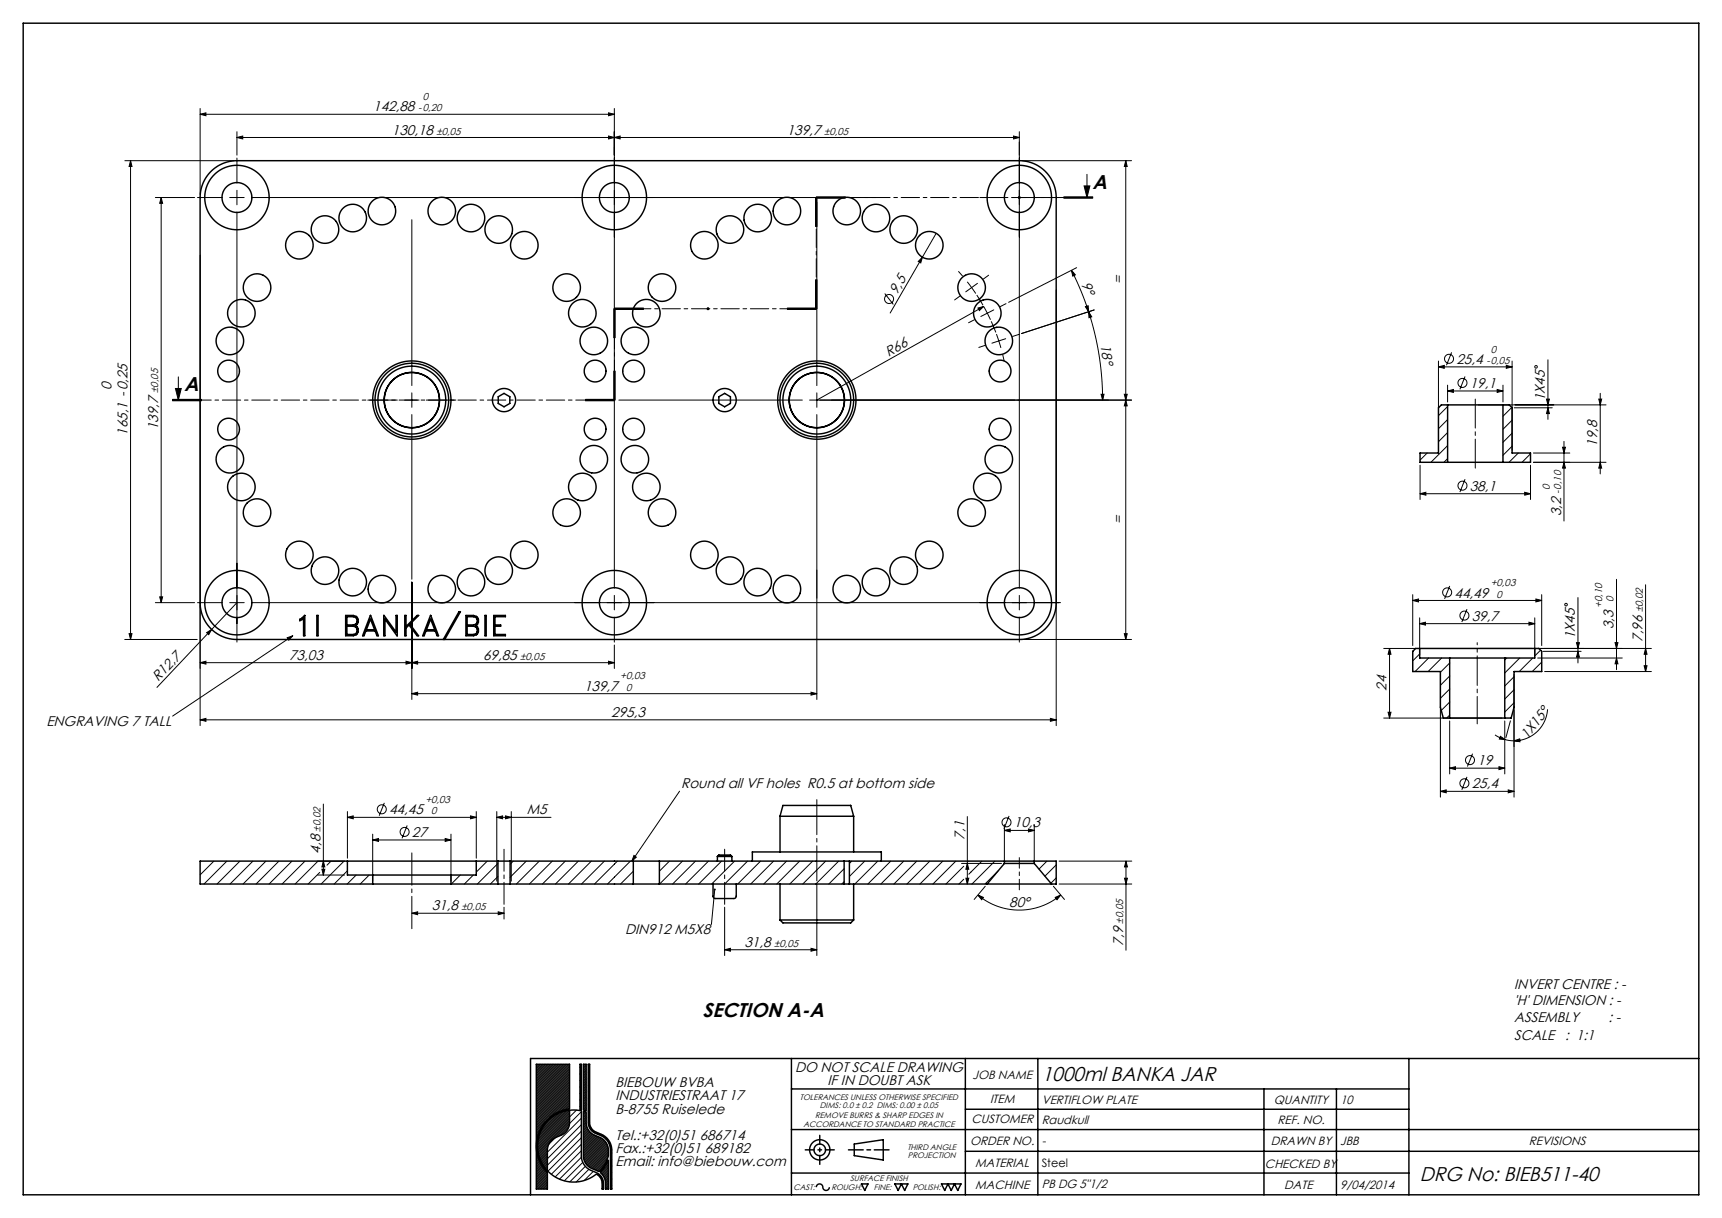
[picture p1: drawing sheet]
<svg xmlns="http://www.w3.org/2000/svg" width="594mm" height="420mm" viewBox="0 0 594 420" stroke-linecap="round" stroke-linejoin="round" font-family="sans-serif">
<g fill="none" stroke="#000" stroke-width=".34">
<path d="M69 39.4l2-.5v1zM69 37.4v29.7M69 39.4h142.9M209.9 38.9l2 .5-2 .5zM211.9 37.4v165.4M43.1 55.4h37.7M45 55.4v165.1M45 55.4l.5 2h-1zM81.7 47.4l2-.5v1zM81.7 45.4v8.1M81.7 54.5v8.6M81.7 47.4h269.9"/>
<path d="M209.9 46.9l2 .5-2 .5zM211.9 47.4l2-.5v1zM349.6 46.9l2 .5-2 .5zM351.6 45.4v157.4M352.6 55.4h37.7M388.3 55.4l.5 2h-1zM388.3 55.4v165.1M53.6 68.1h13.5M55.6 68.1v139.7M55.6 68.1l.5 2h-1zM68.1 68.1h8.6M79.2 68.1h5"/>
<path d="M81.7 65.6v5M81.7 73.1v148.3M86.7 68.1h215.4M142.1 75.8v57.2M281.3 68.1v10M281.6 68.1v10M281.6 68.4h10M281.6 67.9h10M281.8 69.7v63.3M281.8 68.1v10M338 68.1h8.6M349.1 68.1h5"/>
<path d="M351.3 67.8l.7 .7M352 67.8l-.7 .7M356.6 68.1h8.6M367 68.1h10M367 68.4h10M367 67.9h10M374 64.1h2l-1 4zM375 60.1v8M69 88v162.2M281.3 96.5v10M281.6 96.5v10h-10M281.8 96.5v10"/>
<path d="M318.2 88.7l-.6 2-.9-.5zM322.9 80.5l-15.8 27.4M330.6 93.5l1.5 1.7M333.7 97.2l2.9 4M337.2 97.7l-4.1 2.9M341 94.9l-1.8 1.3M364.3 99.9v150.3M369.6 93.2l1.3 1.6-.9 .4zM369.6 93.2l3.5 7.7 2.4 6.6M371.4 92.3l-23.5 12M211.7 106.5v10M212 106.7h10"/>
<path d="M212 106.2h10M212.2 106.5v10M222 106.5h-10v10M243.7 106.5h1M243.9 106.1l.7 .7M244.2 106v1M244.6 106.1l-.7 .7M271.6 106.7h10M271.6 106.2h10M305.2 101.2l3 3.8M331.1 102.1l-1.8 1.3M336.1 110.3l-2 1"/>
<path d="M336.9 101.7l1.2 1.9M337.3 106.2l2-.5-1.5 1.4zM337.9 103.3l1.2 2M339.3 105.7l-57.5 32.3M339.4 105.8l2.3 4.4M339.8 119.1l-2.2 .7M341.9 110.8l.9 2.1M342.7 112.5l.8 2.1M342.8 106.9l-4.5 2.2M343.7 115.2l1.6 4.8M346.9 116.8l-4.7 1.5M347 104.7l-2 1"/>
<path d="M351.4 115.3l-2.1 .7M374.4 105.8l1-.4 .1 2.1zM375.5 107.5l1.1 1.8-1 .3zM375.5 107.5a98.6 98.6 0 0 1 4.8 30.5M377.4 106.9l-25 8.1M59.5 138h10M59.5 138.2h10M59.5 137.7h10M60.5 134h2l-1 4zM61.5 130v8M126.9 138h10.2M139.6 138h5"/>
<path d="M142.1 135.5v5M147.1 138h10.2M202 137.7h10zM202 138.2h10M211.7 128v10M212 128v10h-10M212.2 128v10M213.5 138h63.3M279.3 138h111M281.8 135.5v5M345.9 122.4l.5 2.2M379.8 136h1l-.5 2z"/>
<path d="M387.8 136h1l-.5 2zM388.3 138l.5 2h-1zM496.2 126.5l2-.5v1zM496.2 124.5v30.7M496.2 126.5h25.4M499.3 134.8l2-.5v1zM499.3 132.8v5.8M499.3 134.8h19.1M500.7 121.5l-1.8 4.4M505.4 129.8l-1.8 4.5M509.9 139.6h44.1M516.4 134.3l2 .5-2 .5z"/>
<path d="M518.4 132.8v5.8M519.6 126l2 .5-2 .5zM521.6 124.5v30.7M533.5 137.6h1l-.5 2zM534 124.1v20.5M551.5 137.6h1l-.5 2zM552 135.6v27.8M142.1 143v56.7M281.8 143v98.2M492.3 156.2l-2.5 2.5M499.3 140.2l-3.1 3.1M499.3 144.7l-3.1 3.1"/>
<path d="M499.3 149.2l-3.1 3.1M499.3 153.7l-5.7 5.7M499.3 158.1l-1.2 1.3M521.5 140.5l-3.1 3M521.6 144.9l-3.2 3.1M521.6 149.4l-3.2 3.1M521.6 153.9l-3.2 3.1M522.3 140.6h13.2M523.7 156.2l-3.2 3.2M527.9 156.5l-2.9 2.9M528.9 156.2h12.6M534 140.6l.5 2h-1z"/>
<path d="M539 154.2h1l-.5 2zM539.5 152.2v27.5M539.5 159.4l.5 2h-1zM552 159.4l.5 2h-1zM554 159.4h-25.1M489.8 170.3l2-.5v1zM489.8 160.4v11.9M489.8 170.3h38.1M505.4 165.2l-1.8 4.5M525.9 169.8l2 .5-2 .5zM527.9 160.4v11.9M557.6 199.8v31.1"/>
<path d="M44.5 218.5h1l-.5 2zM53.6 207.8h13.5M55.1 205.8h1l-.5 2zM68.1 207.8h8.6M71.3 218.2l1.7-1.2-1 1.8zM79.2 207.8h5M81.7 207.8l-27.6 29.2M86.7 207.8h279.1M99.1 219.9l1.9-.7-1.4 1.5zM101 219.2l-41.4 27.7M142.1 200.7v40.5M211.9 205.3v5"/>
<path d="M211.9 212.8v8.6M351.6 205.3v5M351.6 212.8v8.6M387.8 218.5h1l-.5 2zM487.3 207.1l2-.5v1zM487.3 205.1v17.5M487.3 207.1h44.5M489.7 215.1l2-.5v1zM489.7 213.1v12.8M489.7 215.1h39.7M500.1 202.1l-1.8 4.4M506 210.1l-1.7 4.4"/>
<path d="M527.4 214.6l2 .5-2 .5zM529.4 213.1v12.8M529.8 206.6l2 .5-2 .5zM531.8 205.1v17.5M544.3 206.1v22.5M567.6 201.6v30M43 220.5h25M69 228.5l2-.5v1zM69 228.5h142.9M140.1 228l2 .5-2 .5zM142.1 239.2l2-.5v1zM142.1 228.5l2-.5v1z"/>
<path d="M142.1 239.2h139.7M153.9 220.5h236.4M209.9 228l2 .5-2 .5zM211.9 222.4v8.1M279.8 238.7l2 .5-2 .5zM477.3 223.6h92.3M479.3 223.6l.5 2h-1zM479.3 223.6v24M489.7 225.5l-2.4 2.4M492.8 226.9l-4.7 4.7M496.9 232.6v42.3M497.3 226.9l-4.7 4.7"/>
<path d="M500.1 228.6l-3.2 3.2M500.1 233.1l-3.2 3.2M500.1 237.6l-3.2 3.2M519.7 226.9l-.6 .7M522.3 232.6v42.3M522.3 233.4l-3.2 3.2M522.3 237.8l-3.2 3.2M524.2 226.9l-5.1 5.2M528.7 226.9l-4.6 4.7M530.4 226.9h29.2M531.4 224.2l-2 2M531.8 228.3l-3.3 3.3"/>
<path d="M532.4 224.6h13M532.8 231.6h36.8M543.8 221.6h1l-.5 2zM544.3 224.6l.5 2h-1zM557.1 221.6h1l-.5 2zM557.6 226.9l.5 2h-1zM567.1 229.6h1l-.5 2zM567.6 223.6l.5 2h-1zM69 248.2l2-.5v1zM69 248.2h295.3M362.3 247.7l2 .5-2 .5zM477.3 247.6h40.8"/>
<path d="M478.8 245.6h1l-.5 2zM500.1 248.6v18.3M500.1 242.1l-2.9 2.9M500.1 246.6l-1.1 1M508 259.9l-1.8 4.4M515.7 253.4l2 1.1M517.6 253.9l1.7 1.2-2.1-.2zM519.1 248.6v18.3M519.3 255.1l3 .4M521 248.6l-1.5 5.8M522.3 242.3l-3.2 3.2M522.3 255.5l1.9-.7 .1 1z"/>
<path d="M533.8 244.6a11.6 11.6 0 0 1-11.5 10.9M111.5 277.3v24.4M119.8 279.8v16.1M132.6 276.8l-1.8 4.5M164.3 279.8v16.1M171.4 279.8v24M176.4 279.8v24M234.4 272.8l-16.4 24.1M496.9 272.9l2-.5v1zM496.9 272.9h25.4M500.1 264.9l2-.5v1zM500.1 264.9h19"/>
<path d="M506 267.9l-1.7 4.4M517.1 264.4l2 .5-2 .5zM520.3 272.4l2 .5-2 .5zM69.3 296.9l-.3 .3M73.8 296.9l-4.8 4.8M78.3 296.9l-7.9 7.9M82.8 296.9l-7.9 7.9M87.2 296.9l-7.9 7.9M91.7 296.9l-7.9 7.9M96.2 296.9l-7.9 7.9M100.7 296.9l-7.9 7.9M105.2 296.9l-7.9 7.9"/>
<path d="M109.5 296.9h9.3M109.7 296.9l-7.9 7.9M111 299.7h1l-.5 2zM111.5 296.9l.5 2h-1zM114.2 296.9l-1.4 1.4M118.7 296.9l-7.9 7.9M119.8 281.8l2-.5v1zM119.8 281.8h44.5M128.6 289.6l2-.5v1zM128.6 287.6v16.2M128.6 289.6h27M140.5 284.6l-1.8 4.5"/>
<path d="M153.6 289.1l2 .5-2 .5zM155.6 287.6v16.2M162.3 281.3l2 .5-2 .5zM168.1 296.9l-3.8 3.8M171.4 281.8l2-.5v1zM171.4 281.8h18.7M171.8 297.7l-7.1 7.1M174.4 281.3l2 .5-2 .5zM177.1 296.9l-1.1 1.1M181.5 296.9l-5.5 5.6M186 296.9l-7.9 7.9M190.5 296.9l-7.9 7.9"/>
<path d="M195 296.9l-7.9 7.9M199.5 296.9l-7.9 7.9M204 296.9l-7.9 7.9M208.5 296.9l-7.9 7.9M213 296.9l-7.9 7.9M217.5 296.9l-7.9 7.9M218.7 295l.8 .6-1.5 1.3zM230.9 296.9l-3.4 3.5M235.4 296.9l-7.9 7.9M239.9 296.9l-7.9 7.9M244.4 296.9l-7.9 7.9M248.9 296.9l-7.9 7.9"/>
<path d="M253.4 296.9l-7.9 7.9M257.9 296.9l-7.9 7.9M262.4 296.9l-7.9 7.9M266.9 296.9l-7.9 7.9M271.3 296.9l-7.9 7.9M275.8 296.9l-7.9 7.9M280.3 296.9l-7.9 7.9M284.8 296.9l-7.9 7.9M289.3 296.9l-7.9 7.9M291.2 299.6l-5.3 5.2M293.8 296.9l-.8 .8M298.3 296.9l-5.3 5.3"/>
<path d="M302.8 296.9l-7.9 7.9M307.3 296.9l-7.9 7.9M311.8 296.9l-7.9 7.9M316.2 296.9l-7.9 7.9M320.7 296.9l-7.9 7.9M325.2 296.9l-7.9 7.9M329.7 296.9l-7.9 7.9M331.7 297.7h13.8M332.4 298.7l-6.1 6.1M333.7 281.6v23.2M333.7 297.7l.5 2h-1zM334.2 296.9v.1"/>
<path d="M338.7 296.9l-4.5 4.6M343.2 296.9l-7.9 7.9M346.5 284.3v12.4M346.5 286.3h10.3M346.5 286.3l2-.5v1zM348.1 281.3l-1.8 4.5M354.8 285.8l2 .5-2 .5zM356.8 284.3v12.4M361.1 296.9l-2.7 2.8M364.3 298.2l-3.9 3.9M365.3 296.9h25.1M388.4 296.9v30.8"/>
<path d="M388.4 296.9l.5 2h-1zM109.5 301.7h9.3M110.3 300.8l-4 4M119.8 300.3l-4.5 4.5M122.9 301.7l-3.1 3.1M127.4 301.7l-3.2 3.1M142.1 314.9h31.8M142.1 314.9l2-.5v1zM158.8 301.7l-3.1 3.1M163.3 301.7l-3.1 3.1M171.8 302.2l-2.6 2.6M171.9 314.4l2 .5-2 .5z"/>
<path d="M173.9 312.8v4.1M218.5 300.4l-4.4 4.4M246.6 306.7l-1.2 12.1M250 312.8v16.7M281.8 304.7v24.8M291.2 304l-.8 .8M332.4 303.2l-1.6 1.6M333.2 302.8h1l-.5 2zM337.3 308.6l1.9 .8-.6 .8zM337.3 308.6a22.2 22.2 0 0 0 28.6 0M339.9 305.6l-3.9 4.6M344.3 300.3l-4.5 4.5"/>
<path d="M363.4 305.6l3.8 4.6M364 309.4l1.9-.8-1.3 1.6zM364.3 302.7l-1.8 1.9M365.3 304.8h25.1M387.9 302.8h1l-.5 2zM250 327.5l2-.5v1zM250 327.5h31.8M279.8 327l2 .5-2 .5zM185.5 367l-.5 .5M186 367l-1 1M186.6 367l-1.6 1.6M187.1 367l-2.1 2.1"/>
<path d="M187.7 367l-2.7 2.7M188.3 367l-3.3 3.3M188.8 367l-3.8 3.8M189.4 367l-4.4 4.4M189.9 367l-4.9 4.9M190.5 367l-5.5 5.5M191.1 367l-6.1 6.1M191.6 367l-6.6 6.6M192.2 367l-7.2 7.2M192.8 367l-7.8 7.8M193.3 367l-8.3 8.3M193.9 367l-8.9 8.9"/>
<path d="M194.4 367l-9.4 9.4M195 367l-10 10M195.6 367l-10.6 10.6M196.1 367l-11.1 11.1M196.5 374l-11.5 11.4M196.5 376.2l-11.5 11.5M196.5 378.4l-6.9 6.9M196.5 367.2l-11.5 11.5M196.5 367.8l-11.5 11.4M196.5 368.3l-11.5 11.5M196.5 368.9l-11.5 11.5M196.5 369.5l-11.5 11.4"/>
<path d="M196.5 370l-11.5 11.5M196.5 370.6l-11.5 11.5M196.5 371.1l-11.5 11.5M196.5 371.7l-11.5 11.5M196.5 372.3l-11.5 11.4M196.5 372.8l-11.5 11.5M196.5 373.4l-11.5 11.5M196.5 374.5l-11.5 11.5M196.5 375.1l-11.5 11.4M196.5 375.6l-11.5 11.5M196.5 376.8l-11.5 11.4M196.5 377.3l-11.5 11.5"/>
<path d="M196.5 377.9l-11.5 11.4M196.5 379l-5 5M196.5 379.6l-3.9 3.8M200.5 369.9l-.4 .5M200.5 372.1l-.4 .5M200.5 374.4l-.4 .5M200.5 376.6l-.4 .5M200.5 378.9l-.4 .4M200.5 367.6l-.4 .5M201.7 367l-.5 .5M202.2 368.2l-1 1M202.2 370.5l-1 .9"/>
<path d="M202.2 372.7l-1 1M202.2 375l-1 .9M202.2 377.2l-1 1M202.2 379.4l-1 1M202.2 367.1l-1 1M202.2 367.7l-1 .9M202.2 369.3l-1 1M202.2 369.9l-1 1M202.2 371l-1 1M202.2 371.6l-1 .9M202.2 372.1l-1 1M202.2 373.3l-1 .9"/>
<path d="M202.2 373.8l-1 1M202.2 374.4l-1 .9M202.2 375.5l-1 1M202.2 376.1l-1 .9M202.2 376.6l-1 1M202.2 377.8l-1 .9M202.2 378.3l-1 1M202.2 378.9l-1 .9M202.2 368.8l-1 .9M203.4 367l-.5 .5M203.4 369.3l-.5 .4M203.4 371.5l-.5 .5"/>
<path d="M203.4 373.8l-.5 .4M203.4 376l-.5 .5M203.4 378.2l-.5 .5M185 395h.1M185 395.5h.1M185 394.4h.1M185 396.1h.1M185.1 396.6h-.1M185.1 393.8h-.1M185.1 397.1l-.1 .1M185.2 393.1l-.2 .2M185.2 397.5l-.2 .3"/>
<path d="M185.3 392.4l-.3 .3M185.3 398l-.3 .3M185.4 398.5l-.4 .4M185.5 391.7l-.5 .5M185.5 398.9l-.5 .6M185.7 399.3l-.7 .7M185.8 390.8l-.8 .8M185.8 399.7l-.8 .9M186.1 389.9l-1.1 1.1M186.7 388.7l-1.7 1.8M188 386.9l-3 3M188.8 396.8l-2.6 2.6"/>
<path d="M188.8 397.9l-2.3 2.3M188.8 398.4l-2.1 2.2M188.8 399l-1.9 1.9M188.8 396.2l-2.7 2.8M189 395.5l-3.1 3M191.5 384.6l-4.2 4.2M192.7 383.9l-6.1 6.1M193.6 383.5l-7.4 7.4M194.5 383.3l-8.5 8.5M195.2 383.1l-9.4 9.4M195.9 382.9l-10.3 10.3M196.1 388.9l-2.6 2.6"/>
<path d="M196.4 388.1l-3.8 3.8M196.5 380.7l-2.1 2.1M196.5 380.1l-3 2.9M196.5 381.2l-1.4 1.4M196.5 381.8l-.7 .7M196.5 383.5l-11 11M196.5 384.1l-11 10.9M196.5 384.6l-11 11M196.5 385.7l-10.9 10.9M196.5 386.3l-10.9 10.8M196.5 386.9l-10.8 10.7M196.6 382.8l-11 11"/>
<path d="M198.8 382.8l-13.3 13.3M200.5 381.1l-.4 .5M200.5 383.4l-14.7 14.7M200.5 385.6l-14.1 14.2M200.5 387.9l-13.4 13.4M200.5 390.1l-12.5 12.6M200.5 392.3l-11.5 11.6M200.5 394.6l-10.3 10.3M200.5 396.8l-9 9M200.6 399.1l-7.6 7.5M201.7 383.3l-.5 .5M202.1 383.5l-.9 .8"/>
<path d="M202.2 381.7l-1 .9M202.2 383.9l-1 1M202.2 386.2l-1 .9M202.2 380l-1 1M202.2 380.6l-1 .9M202.2 381.1l-1 1M202.2 382.3l-.6 .5M202.2 382.8l-.2 .2M202.2 384.5l-1 1M202.2 385.1l-1 .9M202.2 385.6l-1 1M202.2 386.7l-1 1"/>
<path d="M202.2 387.3l-1 1M202.3 387.8l-1.1 1M202.4 388.3l-1.2 1.1M202.5 388.7l-1.3 1.2M202.7 389.1l-1.5 1.4M202.8 389.5l-1.6 1.6M203.1 389.8l-1.9 1.8M203.3 390.1l-2.1 2.1M203.4 380.5l-.5 .5M203.4 382.7l-.5 .5M203.4 385l-.5 .5M203.4 387.2l-.4 .5"/>
<path d="M203.6 390.4l-2.4 2.3M203.9 390.7l-2.7 2.6M203.9 388.9l-.3 .4M204.2 390.9l-3 3M204.5 391.2l-3.3 3.2M204.9 391.4l-3.7 3.6M205 390.1l-.3 .3M205.3 391.5l-4.1 4.1M205.7 391.7l-4.5 4.4M206.1 391.9l-4.9 4.8M206.5 392l-5.3 5.2M206.6 390.8l-.4 .3"/>
<path d="M206.9 392.2l-5.7 5.6M207.2 392.4l-6 6M207.6 392.6l-6.3 6.3M207.9 392.8l-6.6 6.6M208.1 391.5l-.3 .3M208.2 393l-6.8 6.9M208.5 393.3l-6.9 7M208.8 393.6l-7.1 7.1M209 393.9l-7.1 7.1M209.2 394.3l-7 7.1M209.4 392.5l-.4 .3M209.4 394.7l-7 7"/>
<path d="M209.5 399.7l-3.9 3.8M209.6 395.1l-6.9 6.9M209.7 395.5l-6.7 6.7M209.8 398.8l-4.6 4.6M209.8 396l-6.5 6.5M209.8 396.5l-6.1 6.2M209.8 397.1l-5.8 5.8M209.8 397.6l-5.4 5.4M209.8 398.2l-5 5M210.3 393.8l-.3 .3M210.9 395.4l-.4 .4M211 397.5l-.4 .5"/>
<path d="M211 399.8l-.4 .5M186 400.1l-1 1M186.2 400.5l-1.2 1.2M186.3 400.9l-1.3 1.4M186.5 401.3l-1.5 1.5M186.7 401.6l-1.7 1.8M186.9 402l-1.9 1.9M187.2 402.3l-2.2 2.2M187.4 402.7l-2.4 2.4M187.6 403l-2.6 2.6M187.9 403.3l-2.9 2.9M188.1 403.6l-3.1 3.1"/>
<path d="M188.4 403.9l-3.4 3.4M188.7 404.2l-3.7 3.7M188.8 406.3l-3.7 3.7M188.8 408.5l-1.4 1.5M188.8 400.1l-1.5 1.6M188.8 400.7l-1.3 1.3M188.8 401.2l-1.1 1.1M188.8 402.4l-.6 .6M188.8 402.9l-.3 .4M188.8 403.5l-.1 .1M188.8 404.6l-3.8 3.8M188.8 405.2l-3.8 3.8"/>
<path d="M188.8 405.7l-3.8 3.9M188.8 406.9l-3.1 3.1M188.8 407.4l-2.6 2.6M188.8 408l-2 2M188.8 409.1l-.9 .9M188.8 409.7l-.3 .3M201 400.8l-6.3 6.4M201.9 402.2l-5.3 5.3M203.1 403.2l-4.3 4.4M204.7 403.9l-3.2 3.2M206.2 404.6l-.3 .4M207.4 405.7l-.4 .3"/>
<path d="M208.1 407.2l-.4 .5M208.2 409.4l-.5 .5M208.3 401.9l-1.9 2M209.1 400.7l-3.1 3M209.8 401l-.9 .9M209.8 403.2l-1.9 2M209.8 405.5l-1.1 1.2M209.8 407.7l-.9 1M209.8 410h.1M209.8 400.4l-.2 .3M209.8 401.5l-2.7 2.8M209.8 402.1l-2.4 2.5"/>
<path d="M209.8 402.7l-2.2 2.2M209.8 403.8l-1.7 1.7M209.8 404.4l-1.5 1.5M209.8 404.9l-1.3 1.3M209.8 406l-1 1.1M209.8 406.6l-.9 1M209.8 407.2l-.9 .9M209.8 408.3l-.9 .9M209.8 408.8l-.9 1M209.8 409.4l-.6 .6M211 402l-.4 .5M211 404.3l-.4 .5"/>
<path d="M211 406.5l-.4 .5M211 408.8l-.4 .4"/>
<circle cx="306.7" cy="103.1" r="1.56"/>
<circle cx="499.8" cy="123.7" r="1.56"/>
<circle cx="504.5" cy="132" r="1.56"/>
<circle cx="529.8" cy="126.5" r=".44"/>
<circle cx="504.5" cy="167.5" r="1.56"/>
<circle cx="499.2" cy="204.3" r="1.56"/>
<circle cx="505.1" cy="212.3" r="1.56"/>
<circle cx="540.2" cy="208.5" r=".44"/>
<circle cx="131.7" cy="279.1" r="1.56"/>
<circle cx="505.1" cy="270.1" r="1.56"/>
<circle cx="507.1" cy="262.1" r="1.56"/>
<circle cx="139.6" cy="286.9" r="1.56"/>
<circle cx="347.2" cy="283.6" r="1.56"/>
</g>
<g fill="none" stroke="#000" stroke-width=".5">
<path d="M8 8h578v404h-578zM72.6 59.3a12.7 12.7 0 0 1 9.1-3.9h269.9a12.7 12.7 0 0 1 12.7 12.7v139.7a12.7 12.7 0 0 1-12.7 12.7h-269.9a12.7 12.7 0 0 1-12.7-12.7v-139.7a12.7 12.7 0 0 1 3.6-8.8zM171.9 136.8l2-1.1 2 1.1v2.3l-2 1.2-2-1.2zM248 136.8l2-1.1 2 1.1v2.3l-2 1.2-2-1.2zM499.3 139.6h19.1M499.3 139.6v19.8M499.3 139.6h-2.1l-1 1v15.6h-6.4v3.2h9.5M518.4 139.6v19.8M518.4 139.6h2.2l1 1v15.6h6.3v3.2h-9.5M499.3 159.4h19.1M103.4 213.6l1.7-1.4v7h-.4v-6.1l-1.3 .9zM109.3 212.2h.4v7h-.4z"/>
<path d="M119.2 212.2h2.7a1.84 1.84 0 0 1 1.7 1.5 1.84 1.84 0 0 1-1 2l.3 .1a1.89 1.89 0 0 1 .7 2.1 1.89 1.89 0 0 1-1.7 1.3h-2.7zM119.7 215.9h2.2l.9 .4 .3 .6v.9l-.3 .7-.9 .3h-2.2zM119.7 212.7h2.2l.9 .3 .3 .6v1l-.3 .6-.9 .3h-2.2zM127.7 212.2l2.8 7h-.5l-.6-1.6h-3.2l-.6 1.6h-.5zM127.8 213.5l1.4 3.6h-2.8zM132.4 212.2l4.2 5.7v-5.7h.4v7l-4.2-5.7v5.7h-.4zM139.6 212.2h.5v3.8l3.8-3.8h.5l-3 3 3 4h-.5l-2.8-3.7-1 1.1v2.6h-.5zM148.5 212.2l2.8 7h-.5l-.7-1.6h-3.2l-.6 1.6h-.5zM148.5 213.5l1.5 3.6h-2.9zM160.7 212.2h2.7a1.84 1.84 0 0 1 1.7 1.5 1.84 1.84 0 0 1-1 2l.2 .1a1.89 1.89 0 0 1 .7 2.1 1.89 1.89 0 0 1-1.6 1.3h-2.7zM161.1 215.9h2.3l.9 .4 .3 .6v.9l-.3 .7-.9 .3h-2.3zM161.1 212.7h2.3l.9 .3 .3 .6v1l-.3 .6-.9 .3h-2.3z"/>
<path d="M167.3 212.2h.4v7h-.4zM170.3 212.2h4v.5h-3.6v2.8h2v.4h-2v2.9h3.6v.4h-4zM152.9 220.5l5.4-9.6h.5l-5.4 9.6M489.7 223.6h39.7M489.7 223.6h-1.4l-1 1v7h9.6v12.3l1 3.7h2.2M489.7 223.6v3.3h10.4M500.1 226.9h19M500.1 226.9v20.7M519.1 226.9v20.7M529.4 223.6h1.4l1 1v7h-9.5v12.3l-1 3.7h-2.2M529.4 223.6v3.3h-10.3M500.1 247.6h19"/>
<path d="M119.8 296.9h44.5M119.8 296.9h-50.8v7.9h59.6M119.8 296.9v4.8h8.8M164.3 296.9h7.5M164.3 296.9v4.8h-8.7M171.8 296.9h4.2M171.8 296.9v7.9M176 296.9h42.5M176 296.9v7.9M218.5 296.9h9M218.5 296.9v7.9M227.5 296.9h63.7"/>
<path d="M227.5 296.9v7.9M247.5 295.3h5M247.5 295.3l.5-.5h4l.5 .5M247.5 295.3v1.6M252.5 295.3v1.6M259.5 296.9v-3.1h44.5v3.1M269.1 281.5l1-3.8h23.4l1 3.8M269.1 281.5h25.4M269.1 281.5v12.3M291.2 296.9h1.8M291.2 296.9v7.9M293 296.9v7.9"/>
<path d="M293 296.9h53.5M294.5 281.5v12.3M346.5 296.9h10.3M346.5 297.7h10.3M346.5 296.9v.8M346.5 297.7l-6 7.1M356.8 296.9h7.5v7.9h-1.6M356.8 296.9v.8M356.8 297.7l5.9 7.1M128.6 301.7h27M128.6 304.8h27M128.6 301.7v3.1"/>
<path d="M155.6 304.8h16.2M155.6 301.7v3.1M171.8 304.8h4.2M176 304.8h42.5M218.5 304.8h9M227.5 304.8h63.7M246 304.8v4.2a1.65 1.65 0 0 0 2.1 .8h4.4a1.17 1.17 0 0 0 1.5-.8v-4.2M269.1 317.2h25.4M269.1 317.2l1 1h23.4l1-1M269.1 304.8v12.4M291.2 304.8h1.8M293 304.8h47.5"/>
<path d="M294.5 304.8v12.4M340.5 304.8h22.2M185 367h11.5v15.4a12.9 12.9 0 0 0-10.8 8.6 12.9 12.9 0 0 0 3.1 13.4v5.6h-3.8zM200.1 367h.4v31.5a5.5 5.5 0 0 0 3.4 5.1l1.8 .7a4.1 4.1 0 0 1 2.5 3.8v1.9h-.5v-2.2l-.3-1.1-.8-1.2-.9-.6a12.4 12.4 0 0 1-19.8-6.6 12.4 12.4 0 0 1 14.2-15.3zM201.2 367h1v16l-1-.3zM202.9 367h.5v20.6l.4 1.1 .8 1.1 2.8 1.3a6 6 0 0 1 3.6 5.5v13.4h-.4v-13.4a5.5 5.5 0 0 0-3.4-5l-1.8-.8a4.1 4.1 0 0 1-2.5-3.7zM273 365v47M273 375.5h213M333 365v47M358 365v47M436 375.5v36.5M461 375.5v36.5"/>
<path d="M486 365v47M586 365h-403v47M196.5 382.8v4.3a4.8 4.8 0 0 1-3 4.4l-1.7 .7a4.8 4.8 0 0 0-3 4.4v7.1M201.2 383.2l1 .3v3.6a4.8 4.8 0 0 0 2.9 4.4l1.8 .7a4.8 4.8 0 0 1 2.9 4.4 6.4 6.4 0 0 1-.7 4l-1.1 1.8-1.4 1.6-2.4-1.1a4.8 4.8 0 0 1-3-4.4zM273 389.5h313M294.7 394.5l10-1.5v7l-10-1.5zM333 397h253M333 382.5h153M209.8 400.1v9.9h-.9l-.3-3.4-.5-1.2-1.1-1.1 1.6-2zM273 404.5h213M281.6 409.4a1.2 1.2 0 0 1 1.4-1.1 1.2 1.2 0 0 1 .9 1.5 1.12 1.12 0 0 0 1.3 .7 1.12 1.12 0 0 0 .9-1.1M297.2 408.2h2.2l-1.1 2.3z"/>
<path d="M308.7 408.2h4.5l-1.1 2.3-1.2-2.3-1.1 2.3zM324.7 408.2h6.8l-1.1 2.3-1.2-2.3-1.1 2.3-1.1-2.3-1.1 2.3z"/>
<circle cx="81.7" cy="68.1" r="11.1"/>
<circle cx="81.7" cy="68.1" r="5.2"/>
<circle cx="112.1" cy="79.2" r="4.7"/>
<circle cx="121.7" cy="75.2" r="4.7"/>
<circle cx="131.7" cy="72.8" r="4.8"/>
<circle cx="152.4" cy="72.8" r="4.8"/>
<circle cx="162.5" cy="75.2" r="4.7"/>
<circle cx="172" cy="79.2" r="4.7"/>
<circle cx="211.9" cy="68.1" r="11.1"/>
<circle cx="211.9" cy="68.1" r="5.2"/>
<circle cx="251.8" cy="79.2" r="4.7"/>
<circle cx="261.4" cy="75.2" r="4.7"/>
<circle cx="271.4" cy="72.8" r="4.8"/>
<circle cx="292.1" cy="72.8" r="4.7"/>
<circle cx="302.2" cy="75.2" r="4.8"/>
<circle cx="311.7" cy="79.2" r="4.7"/>
<circle cx="351.6" cy="68.1" r="11.1"/>
<circle cx="351.6" cy="68.1" r="5.2"/>
<circle cx="88.7" cy="99.2" r="4.7"/>
<circle cx="103.3" cy="84.6" r="4.7"/>
<circle cx="180.9" cy="84.6" r="4.8"/>
<circle cx="195.5" cy="99.2" r="4.7"/>
<circle cx="228.4" cy="99.2" r="4.8"/>
<circle cx="243" cy="84.6" r="4.8"/>
<circle cx="320.6" cy="84.6" r="4.7"/>
<circle cx="335.2" cy="99.2" r="4.7"/>
<circle cx="79.3" cy="117.6" r="4.7"/>
<circle cx="83.3" cy="108" r="4.7"/>
<circle cx="200.9" cy="108" r="4.8"/>
<circle cx="204.8" cy="117.6" r="4.7"/>
<circle cx="219" cy="117.6" r="4.7"/>
<circle cx="223" cy="108" r="4.8"/>
<circle cx="340.6" cy="108" r="4.7"/>
<circle cx="344.5" cy="117.6" r="4.7"/>
<circle cx="78.9" cy="127.9" r="3.7"/>
<circle cx="142.1" cy="138" r="11.7"/>
<circle cx="142.1" cy="138" r="9.5"/>
<circle cx="142.1" cy="138" r="12.7"/>
<circle cx="142.1" cy="138" r="13.5"/>
<circle cx="173.9" cy="138" r="4"/>
<circle cx="205.3" cy="127.9" r="3.8"/>
<circle cx="218.6" cy="127.9" r="3.8"/>
<circle cx="250" cy="138" r="4"/>
<circle cx="281.8" cy="138" r="11.7"/>
<circle cx="281.8" cy="138" r="12.7"/>
<circle cx="281.8" cy="138" r="9.5"/>
<circle cx="281.8" cy="138" r="13.5"/>
<circle cx="345" cy="127.9" r="3.8"/>
<circle cx="78.9" cy="148" r="3.7"/>
<circle cx="79.3" cy="158.4" r="4.7"/>
<circle cx="204.8" cy="158.4" r="4.7"/>
<circle cx="205.3" cy="148" r="3.8"/>
<circle cx="218.6" cy="148" r="3.8"/>
<circle cx="219" cy="158.4" r="4.7"/>
<circle cx="344.5" cy="158.4" r="4.7"/>
<circle cx="345" cy="148" r="3.8"/>
<circle cx="83.3" cy="167.9" r="4.8"/>
<circle cx="88.7" cy="176.8" r="4.8"/>
<circle cx="195.5" cy="176.8" r="4.7"/>
<circle cx="200.9" cy="167.9" r="4.7"/>
<circle cx="223" cy="167.9" r="4.7"/>
<circle cx="228.4" cy="176.8" r="4.7"/>
<circle cx="335.2" cy="176.8" r="4.7"/>
<circle cx="340.6" cy="167.9" r="4.8"/>
<circle cx="103.3" cy="191.4" r="4.8"/>
<circle cx="112.1" cy="196.8" r="4.7"/>
<circle cx="172" cy="196.8" r="4.7"/>
<circle cx="180.9" cy="191.4" r="4.7"/>
<circle cx="243" cy="191.4" r="4.7"/>
<circle cx="251.8" cy="196.8" r="4.7"/>
<circle cx="311.7" cy="196.8" r="4.7"/>
<circle cx="320.6" cy="191.4" r="4.8"/>
<circle cx="81.7" cy="207.8" r="11.1"/>
<circle cx="81.7" cy="207.8" r="5.2"/>
<circle cx="121.7" cy="200.7" r="4.7"/>
<circle cx="131.7" cy="203.1" r="4.8"/>
<circle cx="152.4" cy="203.1" r="4.7"/>
<circle cx="162.5" cy="200.7" r="4.8"/>
<circle cx="211.9" cy="207.8" r="11.1"/>
<circle cx="211.9" cy="207.8" r="5.2"/>
<circle cx="261.4" cy="200.7" r="4.7"/>
<circle cx="271.4" cy="203.1" r="4.8"/>
<circle cx="292.1" cy="203.1" r="4.8"/>
<circle cx="302.2" cy="200.7" r="4.7"/>
<circle cx="351.6" cy="207.8" r="11.1"/>
<circle cx="351.6" cy="207.8" r="5.2"/>
<circle cx="282.8" cy="396.5" r="2"/>
<circle cx="282.8" cy="396.5" r="3.5"/>
</g>
<path d="M59.5 138h152.5" fill="none" stroke="#000" stroke-width=".34" stroke-dasharray="6.3 1.3 1.3 1.3" stroke-dashoffset="3.2"/>
<path d="M212 138v-31.5" fill="none" stroke="#000" stroke-width=".34" stroke-dasharray="6.3 1.3 1.3 1.3" stroke-dashoffset="2.7"/>
<path d="M212 106.5h69.6" fill="none" stroke="#000" stroke-width=".34" stroke-dasharray="6.3 1.3 1.3 1.3" stroke-dashoffset="3.9"/>
<path d="M281.6 106.5v-38.4" fill="none" stroke="#000" stroke-width=".34" stroke-dasharray="6.3 1.3 1.3 1.3" stroke-dashoffset="-.8"/>
<path d="M281.6 68.1h95.4" fill="none" stroke="#000" stroke-width=".34" stroke-dasharray="6.3 1.3 1.3 1.3" stroke-dashoffset="1.2"/>
<path d="M142.1 320.2v-26.1" fill="none" stroke="#000" stroke-width=".34" stroke-dasharray="15.2 1.3 1.3 1.3" stroke-dashoffset="4.1"/>
<path d="M281.8 303.7v-28" fill="none" stroke="#000" stroke-width=".34" stroke-dasharray="15.2 1.3 1.3 1.3" stroke-dashoffset="3.1"/>
<path d="M173.9 311.8v-19M250 311.8v-19" fill="none" stroke="#000" stroke-width=".34" stroke-dasharray="15.2 1.3 1.3 1.3" stroke-dashoffset="7.6"/>
<path d="M351.6 295.7v11.1" fill="none" stroke="#000" stroke-width=".34" stroke-dasharray="15.2 1.3 1.3 1.3" stroke-dashoffset="11.6"/>
<path d="M508.9 137.6v23.8" fill="none" stroke="#000" stroke-width=".34" stroke-dasharray="15.2 1.3 1.3 1.3" stroke-dashoffset="5.2"/>
<path d="M509.6 249.6v-22.7" fill="none" stroke="#000" stroke-width=".34" stroke-dasharray="15.2 1.3 1.3 1.3" stroke-dashoffset="5.8"/>
<path d="M509.6 226.9v-5.3" fill="none" stroke="#000" stroke-width=".34" stroke-dasharray="15.2 1.3 1.3 1.3" stroke-dashoffset="14.5"/>
<path d="M292.7 396.5h14" fill="none" stroke="#000" stroke-width=".5" stroke-dasharray="6.3 1.3 1.3 1.3" stroke-dashoffset="1.3"/>
<path d="M277.8 396.5h10M282.8 401.5v-10" fill="none" stroke="#000" stroke-width=".5" stroke-dasharray="6.3 1.3 1.3 1.3" stroke-dashoffset="3.3"/>
<g fill="#000">
<path d="M318.2 88.7l-.6 2-.9-.5zM337.3 106.2l2-.5-1.5 1.4zM71.3 218.2l1.7-1.2-1 1.8z"/>
<path d="M69 39.4l2-.5v1zM209.9 38.9l2 .5-2 .5zM81.7 47.4l2-.5v1zM209.9 46.9l2 .5-2 .5zM211.9 47.4l2-.5v1zM349.6 46.9l2 .5-2 .5zM69 228.5l2-.5v1zM140.1 228l2 .5-2 .5zM142.1 239.2l2-.5v1zM279.8 238.7l2 .5-2 .5zM142.1 228.5l2-.5v1zM209.9 228l2 .5-2 .5z"/>
<path d="M45 55.4l.5 2h-1zM44.5 218.5h1l-.5 2z"/>
<path d="M55.6 68.1l.5 2h-1zM55.1 205.8h1l-.5 2zM388.3 138l.5 2h-1zM387.8 218.5h1l-.5 2z"/>
<path d="M374 64.1h2l-1 4zM60.5 134h2l-1 4z"/>
<path d="M374.4 105.8l1-.4 .1 2.1zM369.6 93.2l1.3 1.6-.9 .4z"/>
<path d="M379.8 136h1l-.5 2zM375.5 107.5l1.1 1.8-1 .3z"/>
<path d="M387.8 136h1l-.5 2zM388.3 55.4l.5 2h-1z"/>
<path d="M499.3 134.8l2-.5v1zM516.4 134.3l2 .5-2 .5zM496.2 126.5l2-.5v1zM519.6 126l2 .5-2 .5zM489.8 170.3l2-.5v1zM525.9 169.8l2 .5-2 .5zM487.3 207.1l2-.5v1zM529.8 206.6l2 .5-2 .5zM489.7 215.1l2-.5v1zM527.4 214.6l2 .5-2 .5zM496.9 272.9l2-.5v1zM520.3 272.4l2 .5-2 .5zM500.1 264.9l2-.5v1zM517.1 264.4l2 .5-2 .5z"/>
<path d="M539 154.2h1l-.5 2zM539.5 159.4l.5 2h-1zM557.1 221.6h1l-.5 2zM557.6 226.9l.5 2h-1z"/>
<path d="M552 159.4l.5 2h-1zM551.5 137.6h1l-.5 2zM534 140.6l.5 2h-1zM533.5 137.6h1l-.5 2zM567.1 229.6h1l-.5 2zM567.6 223.6l.5 2h-1zM478.8 245.6h1l-.5 2zM479.3 223.6l.5 2h-1zM544.3 224.6l.5 2h-1zM543.8 221.6h1l-.5 2z"/>
<path d="M99.1 219.9l1.9-.7-1.4 1.5zM246.3 306.5a.33 .33 0 0 0 .1 .5 .33 .33 0 0 0 .5-.2 .33 .33 0 0 0-.3-.4v.3v-.3zM218.7 295l.8 .6-1.5 1.3z"/>
<path d="M69 248.2l2-.5v1zM362.3 247.7l2 .5-2 .5z"/>
<path d="M517.6 253.9l1.7 1.2-2.1-.2zM522.3 255.5l1.9-.7 .1 1z"/>
<path d="M119.8 281.8l2-.5v1zM162.3 281.3l2 .5-2 .5z"/>
<path d="M128.6 289.6l2-.5v1zM153.6 289.1l2 .5-2 .5z"/>
<path d="M174.4 281.3l2 .5-2 .5zM171.4 281.8l2-.5v1z"/>
<path d="M388.4 296.9l.5 2h-1zM387.9 302.8h1l-.5 2zM111.5 296.9l.5 2h-1zM111 299.7h1l-.5 2z"/>
<path d="M142.1 314.9l2-.5v1zM171.9 314.4l2 .5-2 .5zM250 327.5l2-.5v1zM279.8 327l2 .5-2 .5zM346.5 286.3l2-.5v1zM354.8 285.8l2 .5-2 .5z"/>
<path d="M333.2 302.8h1l-.5 2zM333.7 297.7l.5 2h-1z"/>
<path d="M337.3 308.6l1.9 .8-.6 .8zM364 309.4l1.9-.8-1.3 1.6z"/>
</g>
<g font-size="6.9">
<text x="376.9" y="65.1">A</text>
<text x="63.5" y="134.9">A</text>
<text x="242.3" y="350.7">SECTION A-A</text>
<text x="359.3" y="372.7">1000ml BANKA JAR</text>
<text x="489.8" y="407.3">DRG No: BIEB511-40</text>
</g>
<g font-size="4.8">
<text x="128.7" y="38.4">142,88</text>
<text x="135.2" y="46.4">130,18</text>
<text x="271.4" y="46.4">139,7</text>
<text x="309.4" y="101.7" transform="rotate(-60 309.4 101.7)">9,5</text>
<text x="372.9" y="97.8" transform="rotate(67 372.9 97.8)">9°</text>
<text x="387.3" y="98.1" transform="rotate(-90 387.3 98.1)">=</text>
<text x="379.6" y="118.9" transform="rotate(81 379.6 118.9)">18°</text>
<text x="306.5" y="122.9" transform="rotate(-29 306.5 122.9)">R66</text>
<text x="502.4" y="125.5">25,4</text>
<text x="38.5" y="134.6" transform="rotate(-90 38.5 134.6)">0</text>
<text x="507" y="133.8">19,1</text>
<text x="532.9" y="138.4" transform="rotate(-90 532.9 138.4)">1X45</text>
<text x="54.6" y="148.3" transform="rotate(-90 54.6 148.3)">139,7</text>
<text x="44" y="150.3" transform="rotate(-90 44 150.3)">165,1 -0,25</text>
<text x="551" y="154" transform="rotate(-90 551 154)">19,8</text>
<text x="507" y="169.2">38,1</text>
<text x="538.5" y="178.1" transform="rotate(-90 538.5 178.1)">3,2</text>
<text x="387.3" y="180.6" transform="rotate(-90 387.3 180.6)">=</text>
<text x="501.7" y="206">44,49</text>
<text x="507.7" y="214">39,7</text>
<text x="543.3" y="220.4" transform="rotate(-90 543.3 220.4)">1X45</text>
<text x="556.6" y="217" transform="rotate(-90 556.6 217)">3,3</text>
<text x="566.6" y="221.3" transform="rotate(-90 566.6 221.3)">7,96</text>
<text x="99.7" y="227.5">73,03</text>
<text x="166.6" y="227.5">69,85</text>
<text x="54.5" y="235.2" transform="rotate(-47 54.5 235.2)">R12,7</text>
<text x="201.5" y="238.2">139,7</text>
<text x="478.3" y="238.2" transform="rotate(-90 478.3 238.2)">24</text>
<text x="16" y="250.4">ENGRAVING 7 TALL</text>
<text x="210.9" y="247.2">295,3</text>
<text x="526.9" y="255.2" transform="rotate(-52 526.9 255.2)">1X15°</text>
<text x="509.6" y="263.9">19</text>
<text x="235" y="271.8">Round all VF holes R0.5 at bottom side</text>
<text x="507.7" y="271.9">25,4</text>
<text x="134.2" y="280.8">44,45</text>
<text x="181.7" y="280.8">M5</text>
<text x="349.7" y="285.3">10,3</text>
<text x="142.1" y="288.6">27</text>
<text x="332.7" y="289.5" transform="rotate(-90 332.7 289.5)">7,1</text>
<text x="110.5" y="294.3" transform="rotate(-90 110.5 294.3)">4,8</text>
<text x="148.9" y="313.9">31,8</text>
<text x="348.1" y="312.8">80°</text>
<text x="215.7" y="322.2">DIN912 M5X8</text>
<text x="256.8" y="326.5">31,8</text>
<text x="387.4" y="326.1" transform="rotate(-90 387.4 326.1)">7,9</text>
<text x="522.3" y="340.9">INVERT CENTRE : -</text>
<text x="522.3" y="346.7">'H' DIMENSION : -</text>
<text x="522.3" y="352.4">ASSEMBLY</text>
<text x="554.8" y="352.4">: -</text>
<text x="522.3" y="358.6">SCALE</text>
<text x="540" y="358.6">: 1:1</text>
<text x="274.2" y="369.6">DO NOT SCALE DRAWING</text>
<text x="212.3" y="374.9">BIEBOUW BVBA</text>
<text x="285.5" y="374.1">IF IN DOUBT ASK</text>
<text x="212.3" y="379.5">INDUSTRIESTRAAT 17</text>
<text x="212.3" y="384">B-8755 Ruiselede</text>
<text x="212.3" y="393">Tel.:+32(0)51 686714</text>
<text x="212.3" y="397.6">Fax.:+32(0)51 689182</text>
<text x="212.3" y="402.1">Email: info@biebouw.com</text>
</g>
<g font-size="4.1">
<text x="335.4" y="372">JOB NAME</text>
<text x="341.5" y="380.4">ITEM</text>
<text x="359.3" y="380.7">VERTIFLOW PLATE</text>
<text x="439.4" y="380.8">QUANTITY</text>
<text x="462.4" y="380.8">10</text>
<text x="335.1" y="387.3">CUSTOMER</text>
<text x="359.3" y="387.6">Raudkull</text>
<text x="440.7" y="387.6">REF. NO.</text>
<text x="334.7" y="394.8">ORDER NO.</text>
<text x="359.3" y="394.7">-</text>
<text x="438.4" y="394.7">DRAWN BY</text>
<text x="462.3" y="394.7">JBB</text>
<text x="527.4" y="394.7">REVISIONS</text>
<text x="336.4" y="402.4">MATERIAL</text>
<text x="436.3" y="402.6">CHECKED BY</text>
<text x="336.4" y="409.9">MACHINE</text>
<text x="359.3" y="409.8">PB DG 5&quot;1/2</text>
<text x="443" y="409.9">DATE</text>
<text x="462.3" y="409.9">9/04/2014</text>
</g>
<text font-size="4" x="359.3" y="402.4">Steel</text>
<g font-size="3.5">
<text x="145.8" y="34.5">0</text>
<text x="144.3" y="38.4">-0,20</text>
<text x="150.6" y="46.4">±0,05</text>
<text x="284.3" y="46.4">±0,05</text>
<text x="512.7" y="125.5">-0,05</text>
<text x="514.3" y="121.6">0</text>
<text x="54.6" y="135.5" transform="rotate(-90 54.6 135.5)">±0,05</text>
<text x="534.6" y="168.8" transform="rotate(-90 534.6 168.8)">0</text>
<text x="538.5" y="170.3" transform="rotate(-90 538.5 170.3)">-0,10</text>
<text x="514.2" y="202.1">+0,03</text>
<text x="516.3" y="206.1">0</text>
<text x="552.7" y="209.8" transform="rotate(-90 552.7 209.8)">+0,10</text>
<text x="556.6" y="207.7" transform="rotate(-90 556.6 207.7)">0</text>
<text x="566.7" y="211.1" transform="rotate(-90 566.7 211.1)">±0,02</text>
<text x="179.5" y="227.5">±0,05</text>
<text x="214" y="234.3">+0,03</text>
<text x="216" y="238.2">0</text>
<text x="146.7" y="276.9">+0,03</text>
<text x="148.8" y="280.9">0</text>
<text x="110.6" y="286.7" transform="rotate(-90 110.6 286.7)">±0,02</text>
<text x="159.1" y="313.9">±0,05</text>
<text x="387.4" y="318.5" transform="rotate(-90 387.4 318.5)">±0,05</text>
<text x="267" y="326.5">±0,05</text>
</g>
<g font-size="2.8">
<text x="276" y="379.1">TOLERANCES UNLESS OTHERWISE SPECIFIED</text>
<text x="282.8" y="382.1">DIMS: 0.0 ± 0.2 DIMS: 0.00 ± 0.05</text>
<text x="277.2" y="388.5">ACCORDANCE TO STANDARD PRACTICE</text>
<text x="281.2" y="385.5">REMOVE BURRS &amp; SHARP EDGES IN</text>
<text x="313" y="396.5">THIRD ANGLE</text>
<text x="313.2" y="399.5">PROJECTION</text>
<text x="293.3" y="407.4">SURFACE FINISH</text>
<text x="273.7" y="410.3">CAST:</text>
<text x="286.8" y="410.3">ROUGH:</text>
<text x="301.5" y="410.3">FINE:</text>
<text x="314.8" y="410.3">POLISH:</text>
</g>
</svg>
